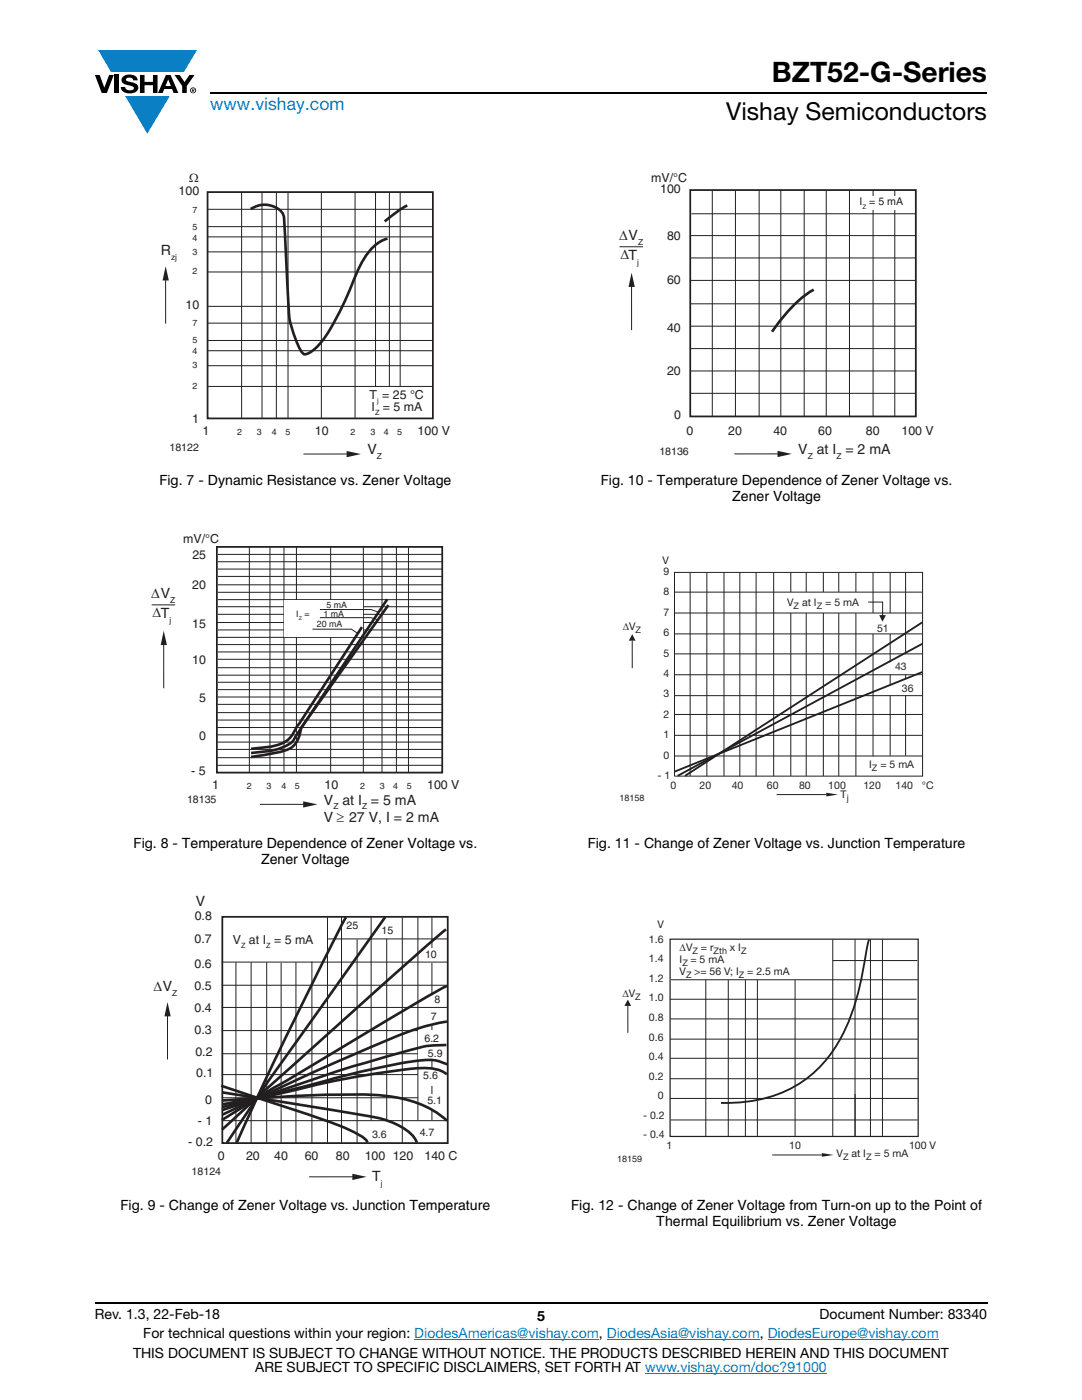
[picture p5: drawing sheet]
<svg xmlns="http://www.w3.org/2000/svg" width="216mm" height="279mm" viewBox="0 0 216 279" stroke-linecap="round" stroke-linejoin="round" font-family="sans-serif">
<g fill="#0a7fc3">
<path d="M19.6 10h19.7l-2.6 4.3h-1.1h-13.5z"/>
<path d="M25 19.2h8.9l-4.5 7.5z"/>
</g>
<g fill="#000">
<path d="M18.9 15h1l.9 2.5 1-2.5h.9l-1.4 3.6h-1zM22.9 15h.9v3.6h-.9zM24.6 15.3a2.1 2.1 0 0 1 2.8 .3l.1 .4h-.9a.79 .79 0 0 0-.7-.5 .79 .79 0 0 0-.8 .4l.3 .3 1 .2a1.08 1.08 0 0 1 1.2 1 1.08 1.08 0 0 1-1.1 1.2 1.73 1.73 0 0 1-2.4-1.2h.9a.96 .96 0 0 0 .8 .6 .96 .96 0 0 0 .9-.4 1.31 1.31 0 0 0-1.2-.6 1.03 1.03 0 0 1-1.1-.6 1.03 1.03 0 0 1 .2-1.1zM27.9 15h.9v1.3h1.7v-1.3h.9v3.6h-.9v-1.6h-1.7v1.6h-.9zM34.8 15h1.1l.9 1.4 1-1.4h1l-1.5 2.2v1.4h-.9v-1.4z"/>
<path d="M33.6 15.9l.5 1.3h-1.1zM33.1 15l-1.6 3.6h1l.3-.8h1.5l.3 .8h1l-1.6-3.6z"/>
<path d="M38.4 17.8h.2v.2h-.2zM38.3 17.7v.7h.1v-.3l.4 .3-.2-.3 .2-.2-.1-.2z"/>
<path d="M38.1 18a.46 .46 0 0 1 .9 0 .46 .46 0 0 1-.9 0zM37.9 18a.6 .6 0 0 0 1.2 0 .6 .6 0 0 0-1.2 0z"/>
</g>
<path d="M42 18.6h155M18.9 260h178.1" fill="none" stroke="#000" stroke-width=".36"/>
<path d="M82.7 267.3h36.8M121.1 267.3h30.5M128.7 274h36.3M153.2 267.3h34.1" fill="none" stroke="#067ec4" stroke-width=".2"/>
<path d="M41.4 38.3h45v45.2h-45z" fill="none" stroke="#231f20" stroke-width=".35"/>
<g fill="none" stroke="#231f20" stroke-width=".2">
<path d="M48.2 38.4v45.1M52.3 38.4v45.1M55.1 38.4v45.1M57.5 38.4v45.1M64.1 38.4v45.1M70.8 38.3v45.2M74.9 38.3v38.8M77.7 38.4v38.7M79.8 38.4v38.7M33 54.5l.1 10.1M41.4 50.3h45M41.5 54.3h44.9"/>
<path d="M41.5 45.2h44.9M41.5 47.3h44.9M41.5 41.8h44.7M41.4 73h45M41.5 77.1h44.9M41.5 67.9h44.9M41.5 61.1h44.9M41.5 70h44.9M41.5 64.5h44.7"/>
</g>
<path d="M50 41.7a4.7 4.7 0 0 1 6.5 1.1l.2 1.3 .8 15.2a20.1 20.1 0 0 0 2.9 11.2 1.42 1.42 0 0 0 1.7-.3 17.4 17.4 0 0 0 4.9-6.4l2.5-5.3a46.8 46.8 0 0 1 3.4-7.3 8.3 8.3 0 0 1 4.4-3.6M81.3 41l-1.6 .9-2.9 2.3" fill="none" stroke="#231f20" stroke-width=".53"/>
<path d="M33.1 53.1l.6 2.9h-1.3z" fill="#231f20"/>
<path d="M70.7 90.6h-10.1" fill="none" stroke="#231f20" stroke-width=".2"/>
<path d="M69.2 90l2.8 .6-2.8 .7z" fill="#231f20"/>
<g fill="none" stroke="#231f20" stroke-width=".2">
<path d="M43.5 119.7h44.7M43.5 118.2h44.7M43.5 116.7h44.7M43.5 113.6h44.8M43.5 112.1h44.8M43.5 110.6h44.8M43.5 115h44.8M49.8 109.2v45M53.9 109.2v45M56.7 109.2v45M59.1 109.2v45M66 109.2v45"/>
<path d="M72.5 109.2v45M76.2 109.2v45M79.1 109.2v45M81.5 109.2v45M30.3 120.7h4.7M43.3 127.2h44.9M43.3 124.2h44.9M43.3 139.1h45M43.4 133.3h44.9M43.4 131.6h44.9M43.4 128.6h44.9M43.4 130.1h44.9"/>
<path d="M43.5 125.7h44.7M43.5 122.6h44.7M43.5 121.1h44.7M43.5 137.6h44.9M43.5 136.2h44.9M43.5 134.7h44.9M43.3 142.2h45M43.3 140.6h45M43.3 154.2h45M43.3 149.6h45M43.3 146.7h45M43.3 152.7h45"/>
<path d="M43.3 148.1h45M43.3 151.2h45M43.3 145.2h45M43.3 143.7h45"/>
</g>
<path d="M56.8 119.7h15.6v7.4h-15.6z" fill="#fff"/>
<path d="M77.3 119.6l-18.5 27.8a2.56 2.56 0 0 1-1.5 1.3 14.3 14.3 0 0 1-6.2 1.5l-1 .1M72.2 125.2l-13.1 20a5.7 5.7 0 0 1-5 3.8l-4 .4M77.5 120.8l-17.4 24.4a7.9 7.9 0 0 1-1.3 3.5 7.5 7.5 0 0 1-4.3 1.7l-4.4 .7" fill="none" stroke="#231f20" stroke-width=".53"/>
<path d="M32.7 127.2v10.2M62.4 125.6h7.7l1.3 .8M63.8 121.6h10.2l1.6 .6M63.8 123.3h10.2l1.4 .4" fill="none" stroke="#231f20" stroke-width=".2"/>
<path d="M43.3 109.1h44.9v45.1h-44.9z" fill="none" stroke="#231f20" stroke-width=".35"/>
<path d="M32.7 125.9l.6 2.8h-1.2z" fill="#231f20"/>
<path d="M62 160.5h-10.1" fill="none" stroke="#231f20" stroke-width=".2"/>
<path d="M60.5 159.9l2.8 .6-2.8 .7z" fill="#231f20"/>
<g fill="none" stroke="#231f20" stroke-width=".2">
<path d="M44.3 196.6h44.9M47.1 192.1v36M50.1 192.1v36M53.2 192.1v36M56.1 192.2v36M59 192.1v36.1M62.2 191.9v36.2M65.4 187.4h23.8M68.1 183.1v45M71.3 187.5v40.6M80.3 183.1v45M86.2 183.1v40.5"/>
<path d="M44.3 219.1h44.9M44.3 210.3h44.9M44.3 214.5h44.9M44.3 223.7h44.9"/>
</g>
<path d="M69 183.1l-4.8 9.3-8.7 17.8-8.3 17.8M76.9 183l-13.6 19a533.4 533.4 0 0 0-18.1 26.1M44.1 216.7a529.1 529.1 0 0 1 25.1 8.5l3.1 1.7 .7 .6 .4 .5M44.3 218l22.8 3.7a60.7 60.7 0 0 1 11 2.2 10 10 0 0 1 4.7 3.4l.4 .7" fill="none" stroke="#231f20" stroke-width=".53"/>
<g fill="#fff">
<path d="M83.5 189.2h5.5v2.8h-5.5z"/>
<path d="M84.5 198.4h4.2v2.6h-4.2z"/>
</g>
<path d="M65.3 183.1v45M74.1 183.1v40.5M77.2 187.4v36.3" fill="none" stroke="#231f20" stroke-width=".2"/>
<path d="M83.4 218.3h5.7v3.1h-5.7z" fill="#fff"/>
<path d="M44.4 219.6a300.4 300.4 0 0 1 30.3-1.1 24.5 24.5 0 0 1 13.1 4l1.4 1.2" fill="none" stroke="#231f20" stroke-width=".53"/>
<path d="M83.5 213.2h5.7v3.4h-5.7z" fill="#fff"/>
<path d="M89 185.5l-12.2 10.6-23.8 21.3-8.7 8.1M89.2 196.8a1152.9 1152.9 0 0 0-32.2 19l-3.4 1.9-9.3 5.8M89.2 214.4a8.1 8.1 0 0 0-5.8-1.2 178.4 178.4 0 0 0-27.1 4.9l-11.9 2.8" fill="none" stroke="#231f20" stroke-width=".53"/>
<path d="M44.3 192h44.9M83.4 183.1v40.5" fill="none" stroke="#231f20" stroke-width=".2"/>
<path d="M83.9 201.1h4.2v3.3h-4.2z" fill="#fff"/>
<path d="M89.2 203.9a65.2 65.2 0 0 0-15.7 5.3l-11.8 5.2-17.3 8.1" fill="none" stroke="#231f20" stroke-width=".53"/>
<path d="M44.2 205.7h45M44.3 201.1h45" fill="none" stroke="#231f20" stroke-width=".2"/>
<path d="M83.5 205.7h5.6v5.8h-5.6z" fill="#fff"/>
<path d="M89.1 208.5a24.6 24.6 0 0 0-8.1 1.3 310.7 310.7 0 0 0-27.7 8.7l-9 3.1M89.2 212.4a8.8 8.8 0 0 0-5.7-.7 170.8 170.8 0 0 0-23.3 5.3l-8 1.8-7.8 1.6" fill="none" stroke="#231f20" stroke-width=".53"/>
<path d="M44.4 183h44.9v45.1h-44.9z" fill="none" stroke="#231f20" stroke-width=".35"/>
<path d="M33.4 201.3v10.1" fill="none" stroke="#231f20" stroke-width=".2"/>
<path d="M33.4 200l.7 2.8h-1.3z" fill="#231f20"/>
<path d="M71.8 234.9h-10.1" fill="none" stroke="#231f20" stroke-width=".2"/>
<path d="M70.3 234.3l2.9 .6-2.9 .6z" fill="#231f20"/>
<path d="M137.7 37.9h45v45.2h-45z" fill="none" stroke="#231f20" stroke-width=".35"/>
<g fill="none" stroke="#231f20" stroke-width=".2">
<path d="M142.1 38v45.1M146.7 38v45.1M151.5 38v45.1M155.8 37.9v45.2M160.5 37.9v45.2M164.9 37.9v45.2M169.5 37.9v45.2M174.2 37.9v45.2M178.5 37.9v45.2M137.8 51.5h44.9M137.8 47h44.9M137.8 56h44.9"/>
<path d="M138 42.7h44.7M137.7 60.6h45M137.8 78.5h44.9M137.8 74h44.9M137.8 69.6h44.9M137.8 65.1h44.9"/>
</g>
<path d="M162.4 57.8a28.7 28.7 0 0 0-8.3 8.4" fill="none" stroke="#231f20" stroke-width=".53"/>
<path d="M170.9 39.2h11.3v2.7h-11.3z" fill="#fff"/>
<path d="M123.6 49.2h4.7M126 55.8v10.1" fill="none" stroke="#231f20" stroke-width=".2"/>
<path d="M126 54.4l.7 2.9h-1.3z" fill="#231f20"/>
<path d="M156.7 90.6h-10.2" fill="none" stroke="#231f20" stroke-width=".2"/>
<path d="M155.1 90l2.9 .6-2.9 .6z" fill="#231f20"/>
<path d="M134.6 114.2h49.5v40.7h-49.5zM177.6 114.3v36.5M180.7 114.3v36.5M134.6 146.8h49.4M134.6 150.9h49.5M134.6 142.6h49.4M155 158.6h9.9" fill="none" stroke="#231f20" stroke-width=".2"/>
<path d="M164.9 158.2l2.3 .4-2.3 .3z" fill="#231f20"/>
<path d="M126.2 127.9v5.4" fill="none" stroke="#231f20" stroke-width=".2"/>
<path d="M126.2 126.6l.6 1.3h-1.3z" fill="#231f20"/>
<path d="M137.7 114.3v40.6M141 114.3v40.6M144.5 114.2v40.7M147.6 114.2v40.7M150.9 114.3v40.6M157.8 114.3v40.6M160.9 114.3v40.6M164.3 114.2v40.7M167.4 114.3v40.6M170.8 114.3v40.6" fill="none" stroke="#231f20" stroke-width=".2"/>
<path d="M154.5 118.2h19.7v4.1h-19.7z" fill="#fff"/>
<path d="M134.6 118.2h49.5M154.4 114.3v40.6M174.2 114.3v36.6" fill="none" stroke="#231f20" stroke-width=".2"/>
<path d="M172.4 122.4h8.2v4.1h-8.2z" fill="#fff"/>
<path d="M134.6 126.5h49.5M134.6 122.3h49.5M173.2 120.2h2.9v3" fill="none" stroke="#231f20" stroke-width=".2"/>
<path d="M175.4 122.8h1.4l-.7 1.3z" fill="#231f20"/>
<path d="M176.3 132.9l4.5-2.4h2.8v4.1h-7.3z" fill="#fff"/>
<path d="M184 124.2l-47.3 30.6M184 128.5l-48.8 26.3" fill="none" stroke="#231f20" stroke-width=".37"/>
<path d="M134.6 134.7h49.5M134.6 130.5h49.5" fill="none" stroke="#231f20" stroke-width=".2"/>
<path d="M176.7 137.1l4.9-2 2.3-.3v4h-7.2z" fill="#fff"/>
<path d="M134.6 138.8h49.5M140.8 195.6v31.2M145.3 195.6v31.2M133.7 203.3h49.5M154.1 230.5h9.9" fill="none" stroke="#231f20" stroke-width=".2"/>
<path d="M184 134.1l-49.4 19.9" fill="none" stroke="#231f20" stroke-width=".37"/>
<path d="M133.7 187.4h49.5v39.4h-49.5z" fill="none" stroke="#231f20" stroke-width=".24"/>
<path d="M164 230.1l2.3 .4-2.3 .4z" fill="#231f20"/>
<path d="M125.3 200.7v5.4" fill="none" stroke="#231f20" stroke-width=".2"/>
<path d="M125.3 199.5l.6 1.3h-1.3z" fill="#231f20"/>
<g fill="none" stroke="#231f20" stroke-width=".2">
<path d="M133.7 199.4h49.2M133.9 195.5h49.2M148.7 195.6v31.2M151.1 195.6v31.2M158.6 195.6v31.2M166.2 187.5v39.3M166.2 191.7h16.8M170.6 187.4v39.4M173.7 187.5v39.3M176.1 187.5v39.3M133.7 219.2h49.5M133.7 215.3h49.5"/>
<path d="M133.7 207.4h49.5M133.8 211.2h49.3M133.8 223.5h49.3"/>
</g>
<path d="M173.4 187.5l-.4 1.4a64 64 0 0 1-4.3 16.5 24 24 0 0 1-21.4 14.6l-3.4 .1" fill="none" stroke="#231f20" stroke-width=".37"/>
<text font-size="5.6" x="154" y="16.4">BZT52-G-Series</text>
<text font-size="4.9" x="144.9" y="24">Vishay Semiconductors</text>
<text font-size="3.5" fill="#067ec4" x="42" y="21.9">www.vishay.com</text>
<g font-size="2.8" fill="#231f20">
<text x="123.6" y="47.9">ΔV</text>
<text x="32.1" y="50.9">R</text>
<text x="123.8" y="51.8">ΔT</text>
<text x="73.3" y="90.6">V</text>
<text x="159.3" y="90.6">V at I = 2 mA</text>
<text x="30.2" y="119.3">ΔV</text>
<text x="30.4" y="123.2">ΔT</text>
<text x="64.6" y="160.6">V at I = 5 mA</text>
<text x="64.6" y="164.1">V ≥ 27 V, I = 2 mA</text>
<text x="39.1" y="180.9">V</text>
<text x="30.6" y="197.8">ΔV</text>
<text x="74.3" y="235.7">T</text>
</g>
<g font-size="2.8">
<text x="31.8" y="96.8">Fig. 7 - Dynamic Resistance vs. Zener Voltage</text>
<text x="119.9" y="96.8">Fig. 10 - Temperature Dependence of Zener Voltage vs.</text>
<text x="146.1" y="100">Zener Voltage</text>
<text x="26.6" y="169.2">Fig. 8 - Temperature Dependence of Zener Voltage vs.</text>
<text x="52.1" y="172.3">Zener Voltage</text>
<text x="117.3" y="169.2">Fig. 11 - Change of Zener Voltage vs. Junction Temperature</text>
<text x="24" y="241.5">Fig. 9 - Change of Zener Voltage vs. Junction Temperature</text>
<text x="114" y="241.5">Fig. 12 - Change of Zener Voltage from Turn-on up to the Point of</text>
<text x="131" y="244.7">Thermal Equilibrium vs. Zener Voltage</text>
<text x="18.9" y="263.3">Rev. 1.3, 22-Feb-18</text>
<text x="107.2" y="263.6">5</text>
<text x="163.6" y="263.3">Document Number: 83340</text>
<text x="28.6" y="267.1">For technical questions within your region: DiodesAmericas@vishay.com, DiodesAsia@vishay.com, DiodesEurope@vishay.com</text>
<text x="26.5" y="271">THIS DOCUMENT IS SUBJECT TO CHANGE WITHOUT NOTICE. THE PRODUCTS DESCRIBED HEREIN AND THIS DOCUMENT</text>
<text x="50.9" y="273.8">ARE SUBJECT TO SPECIFIC DISCLAIMERS, SET FORTH AT www.vishay.com/doc?91000</text>
</g>
<g font-size="2.5" fill="#231f20">
<text x="35.6" y="39">100</text>
<text x="37.7" y="36.3">Ω</text>
<text x="129.9" y="36.3">mV/°C</text>
<text x="131.7" y="38.6">100</text>
<text x="133.1" y="47.8">80</text>
<text x="133.1" y="56.7">60</text>
<text x="37" y="61.7">10</text>
<text x="133.1" y="66.3">40</text>
<text x="133.1" y="74.9">20</text>
<text x="73.7" y="79.7">T = 25 °C</text>
<text x="74.1" y="82.1">I = 5 mA</text>
<text x="134.5" y="83.7">0</text>
<text x="38.4" y="84.4">1</text>
<text x="40.4" y="86.8">1</text>
<text x="62.8" y="86.8">10</text>
<text x="83.3" y="86.8">100 V</text>
<text x="137" y="86.8">0</text>
<text x="145.3" y="86.8">20</text>
<text x="154.3" y="86.8">40</text>
<text x="163.3" y="86.8">60</text>
<text x="172.8" y="86.8">80</text>
<text x="179.9" y="86.8">100 V</text>
<text x="36.6" y="108.4">mV/°C</text>
<text x="38.4" y="111.5">25</text>
<text x="38.3" y="117.5">20</text>
<text x="38.3" y="125.4">15</text>
<text x="38.3" y="132.5">10</text>
<text x="39.8" y="140">5</text>
<text x="39.8" y="147.7">0</text>
<text x="38.2" y="154.6">- 5</text>
<text x="42.3" y="157.4">1</text>
<text x="64.8" y="157.4">10</text>
<text x="85.2" y="157.4">100 V</text>
<text x="38.9" y="183.6">0.8</text>
<text x="38.8" y="188.2">0.7</text>
<text x="46.5" y="188.3">V at I = 5 mA</text>
<text x="38.8" y="193.3">0.6</text>
<text x="38.8" y="197.6">0.5</text>
<text x="38.8" y="201.9">0.4</text>
<text x="38.8" y="206.4">0.3</text>
<text x="39" y="210.8">0.2</text>
<text x="39.2" y="214.8">0.1</text>
<text x="40.9" y="220.3">0</text>
<text x="39.5" y="224.4">- 1</text>
<text x="37.6" y="228.8">- 0.2</text>
<text x="43.5" y="231.6">0</text>
<text x="49.1" y="231.6">20</text>
<text x="54.7" y="231.6">40</text>
<text x="60.8" y="231.6">60</text>
<text x="67" y="231.6">80</text>
<text x="72.8" y="231.5">100 120</text>
<text x="84.7" y="231.5">140 C</text>
</g>
<g font-size="2.1" fill="#231f20">
<text x="171.5" y="41">I = 5 mA</text>
<text x="33.8" y="90.1">18122</text>
<text x="131.6" y="90.8">18136</text>
<text x="132.2" y="112.5">V</text>
<text x="132.4" y="114.7">9</text>
<text x="132.4" y="118.8">8</text>
<text x="124.2" y="125.8">ΔV</text>
<text x="132.4" y="122.9">7</text>
<text x="157.1" y="120.9">V</text>
<text x="160" y="120.9">at I</text>
<text x="164.6" y="120.9">= 5 mA</text>
<text x="132.4" y="127">6</text>
<text x="132.4" y="131">5</text>
<text x="175" y="126.1">51</text>
<text x="132.4" y="135.1">4</text>
<text x="178.6" y="133.7">43</text>
<text x="132.4" y="139.2">3</text>
<text x="132.4" y="143.3">2</text>
<text x="180" y="138.1">36</text>
<text x="132.4" y="147.3">1</text>
<text x="131.2" y="155.5">- 1</text>
<text x="132.4" y="151.4">0</text>
<text x="173.4" y="153.4">I</text>
<text x="175.7" y="153.4">= 5 mA</text>
<text x="37.3" y="160.2">18135</text>
<text x="133.8" y="157.4">0</text>
<text x="139.6" y="157.4">20</text>
<text x="146" y="157.4">40</text>
<text x="153" y="157.4">60</text>
<text x="159.4" y="157.4">80</text>
<text x="165.3" y="157.4">100</text>
<text x="167.7" y="159.3">T</text>
<text x="172.3" y="157.4">120</text>
<text x="178.7" y="157.4">140</text>
<text x="184" y="157.4">°C</text>
<text x="69.2" y="185.4">25</text>
<text x="131.2" y="185.2">V</text>
<text x="76.1" y="186.4">15</text>
<text x="84.8" y="191.2">10</text>
<text x="129.5" y="188.2">1.6</text>
<text x="135.6" y="189.8">ΔV</text>
<text x="139.9" y="189.8">= r</text>
<text x="145.7" y="189.8">x I</text>
<text x="129.5" y="192.1">1.4</text>
<text x="129.5" y="196">1.2</text>
<text x="135.6" y="192.2">I</text>
<text x="135.6" y="194.6">V</text>
<text x="137.8" y="192.2">= 5 mA</text>
<text x="138.5" y="194.6">&gt;= 56 V; I</text>
<text x="149.1" y="194.6">= 2.5 mA</text>
<text x="86" y="203.6">7</text>
<text x="86.7" y="200.3">8</text>
<text x="124.2" y="199">ΔV</text>
<text x="129.5" y="199.9">1.0</text>
<text x="129.5" y="203.8">0.8</text>
<text x="84.7" y="208">6.2</text>
<text x="129.5" y="207.7">0.6</text>
<text x="84.5" y="215.4">5.6</text>
<text x="85.4" y="211">5.9</text>
<text x="129.5" y="211.6">0.4</text>
<text x="129.5" y="215.5">0.2</text>
<text x="85.3" y="220.3">5.1</text>
<text x="131.2" y="219.3">0</text>
<text x="74.2" y="227.1">3.6</text>
<text x="83.8" y="226.7">4.7</text>
<text x="128.3" y="223.2">- 0.2</text>
<text x="128.3" y="227.1">- 0.4</text>
<text x="133" y="229.4">1</text>
<text x="157.5" y="229.4">10</text>
<text x="166.9" y="230.9">V</text>
<text x="169.9" y="230.9">at I</text>
<text x="174.5" y="230.9">= 5 mA</text>
<text x="181.4" y="229.4">100 V</text>
<text x="38.2" y="234.4">18124</text>
</g>
<g font-size="1.8" fill="#231f20">
<text x="38.4" y="42.6">7</text>
<text x="38.4" y="45.8">5</text>
<text x="38.4" y="48">4</text>
<text x="38.4" y="51">3</text>
<text x="38.4" y="54.8">2</text>
<text x="38.4" y="65.1">7</text>
<text x="38.4" y="68.4">5</text>
<text x="38.4" y="70.6">4</text>
<text x="38.4" y="73.5">3</text>
<text x="38.4" y="77.7">2</text>
<text x="47.3" y="86.9">2</text>
<text x="51.3" y="86.9">3</text>
<text x="54.2" y="86.9">4</text>
<text x="56.9" y="86.9">5</text>
<text x="70" y="86.9">2</text>
<text x="73.9" y="86.9">3</text>
<text x="76.6" y="86.9">4</text>
<text x="79.3" y="86.9">5</text>
<text x="59.1" y="123.2">I</text>
<text x="60.7" y="123.2">=</text>
<text x="63.2" y="125.2">20 mA</text>
<text x="64.5" y="123.1">1 mA</text>
<text x="65.1" y="121.3">5 mA</text>
<text x="158.4" y="121.5">Z</text>
<text x="163" y="121.5">Z</text>
<text x="126.8" y="126.4">Z</text>
<text x="174" y="154">Z</text>
<text x="49.3" y="157.5">2</text>
<text x="53.2" y="157.5">3</text>
<text x="56.1" y="157.5">4</text>
<text x="58.9" y="157.5">5</text>
<text x="71.9" y="157.5">2</text>
<text x="75.8" y="157.5">3</text>
<text x="78.5" y="157.5">4</text>
<text x="81.2" y="157.5">5</text>
<text x="123.6" y="159.9">18158</text>
<text x="168.9" y="159.9">j</text>
<text x="138.2" y="190.4">Z</text>
<text x="142.4" y="190.4">Zth</text>
<text x="147.9" y="190.4">Z</text>
<text x="136.2" y="192.8">Z</text>
<text x="136.9" y="195.2">Z</text>
<text x="147.4" y="195.2">Z</text>
<text x="126.8" y="199.6">Z</text>
<text x="123.1" y="231.9">18159</text>
<text x="168.2" y="231.5">Z</text>
<text x="172.8" y="231.5">Z</text>
</g>
<g font-size="1.6" fill="#231f20">
<text x="34.1" y="51.9">zj</text>
<text x="127.2" y="52.8">j</text>
<text x="127.3" y="48.8">Z</text>
<text x="75.2" y="91.6">Z</text>
<text x="161.2" y="91.6">Z</text>
<text x="166.9" y="91.6">Z</text>
<text x="33.8" y="124.3">j</text>
<text x="34" y="120.3">Z</text>
<text x="66.5" y="161.5">Z</text>
<text x="72.2" y="161.5">Z</text>
<text x="34.4" y="198.7">Z</text>
<text x="76" y="236.7">j</text>
</g>
<g font-size="1.4" fill="#231f20">
<text x="74.8" y="82.9">Z</text>
<text x="75.2" y="80.5">j</text>
<text x="48.1" y="189.1">Z</text>
<text x="53.1" y="189.1">Z</text>
</g>
<text font-size="1.2" fill="#231f20" x="172.1" y="41.7">Z</text>
<text font-size="1" fill="#231f20" x="59.6" y="123.8">Z</text>
</svg>
